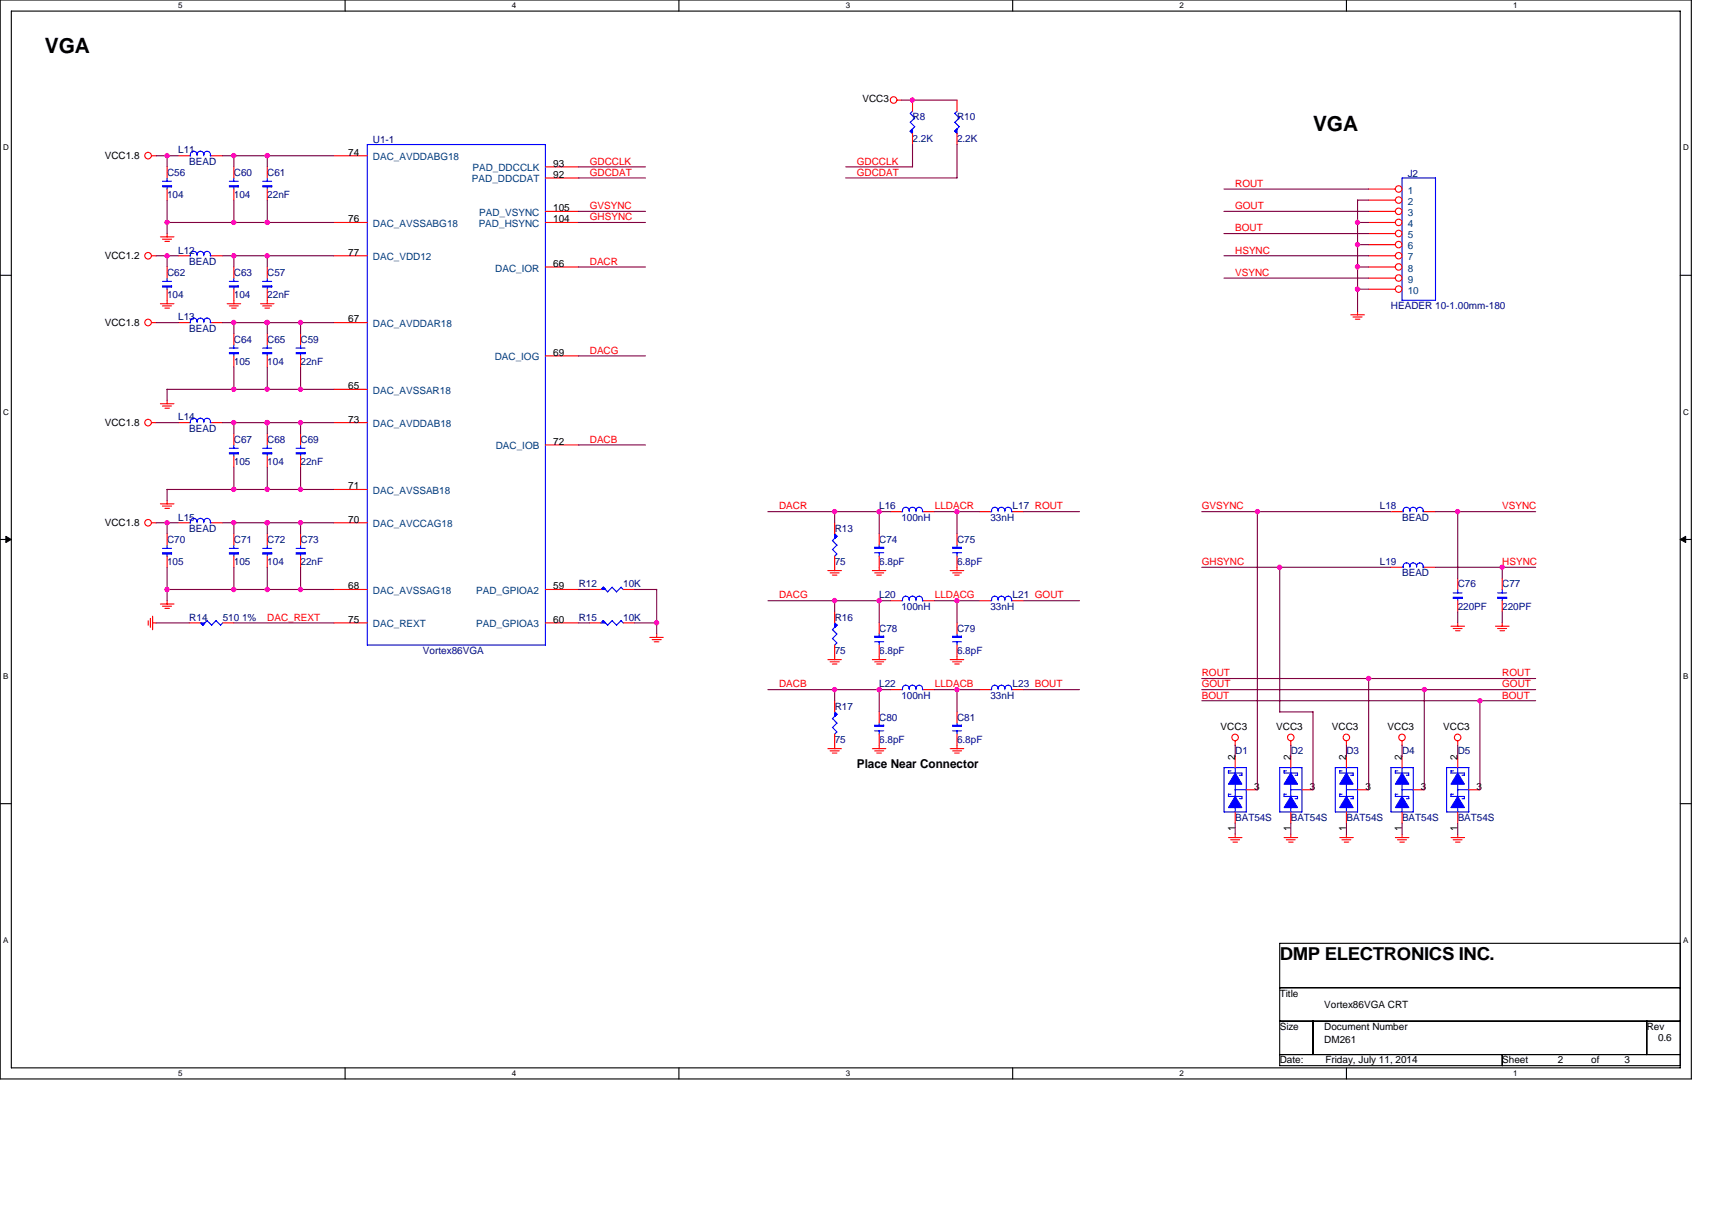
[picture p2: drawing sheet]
<svg xmlns="http://www.w3.org/2000/svg" width="297mm" height="210mm" viewBox="0 0 297 210" stroke-linecap="round" stroke-linejoin="round" font-family="sans-serif">
<path d="M0 0h293.5v187.2h-293.5zM2 1.9h289.5v183.4h-289.5z" fill="none" stroke="#000" stroke-width=".19"/>
<g fill="#fff">
<path d="M30.9 .2h.8v1.6h-.8z"/>
<path d="M30.9 185.5h.8v1.6h-.8z"/>
</g>
<path d="M59.9 0v1.9M59.9 185.3v1.9" fill="none" stroke="#000" stroke-width=".19"/>
<g fill="#fff">
<path d="M88.8 .2h.8v1.6h-.8z"/>
<path d="M88.8 185.5h.8v1.6h-.8z"/>
</g>
<path d="M117.8 0v1.9M117.8 185.3v1.9" fill="none" stroke="#000" stroke-width=".19"/>
<g fill="#fff">
<path d="M146.7 .2h.8v1.6h-.8z"/>
<path d="M146.7 185.5h.8v1.6h-.8z"/>
</g>
<path d="M175.7 0v1.9M175.7 185.3v1.9" fill="none" stroke="#000" stroke-width=".19"/>
<g fill="#fff">
<path d="M204.7 .2h.7v1.6h-.7z"/>
<path d="M204.7 185.5h.7v1.6h-.7z"/>
</g>
<path d="M233.6 0v1.9M233.6 185.3v1.9" fill="none" stroke="#000" stroke-width=".19"/>
<g fill="#fff">
<path d="M262.6 .2h.7v1.6h-.7z"/>
<path d="M262.6 185.5h.7v1.6h-.7z"/>
<path d="M.5 24.8h1v1.6h-1z"/>
<path d="M292 24.8h1v1.6h-1z"/>
<path d="M.5 70.7h1v1.5h-1z"/>
<path d="M292 70.7h1v1.5h-1z"/>
</g>
<path d="M0 47.8h2M291.5 47.8h2" fill="none" stroke="#000" stroke-width=".19"/>
<g fill="#fff">
<path d="M.5 116.5h.9v1.6h-.9z"/>
<path d="M292 116.5h.9v1.6h-.9z"/>
</g>
<path d="M0 93.6h2M291.5 93.6h2" fill="none" stroke="#000" stroke-width=".19"/>
<path d="M1 93.1l1 .5-1 .5zM291.5 93.6l1-.5v1z" fill="#000" stroke="#000" stroke-width=".17"/>
<g fill="#fff">
<path d="M.5 162.4h.9v1.5h-.9z"/>
<path d="M292 162.4h.9v1.5h-.9z"/>
</g>
<path d="M0 139.5h2M291.5 139.5h2M222 163.7h69.5v21.2h-69.5zM222 171.4h69.5M222 177.2h69.5M227.8 177.2v5.8M285.7 177.2v5.8M222 183h69.5M260.6 183v1.9" fill="none" stroke="#000" stroke-width=".19"/>
<g fill="none" stroke="#f00" stroke-width=".19">
<path d="M155.6 17.4h.8M158.3 17.4v1.9M166 17.4v1.9M26.3 27h.8M29 29v1.9M29 32.8v1.9M30.9 27h1.9M36.7 27h1.9M40.6 29v1.9M40.6 32.8v1.9M46.4 29v1.9M46.4 32.8v1.9"/>
<path d="M58 27h5.7M58 38.6h5.7M94.6 36.7h5.8M94.6 38.6h5.8M94.6 29h5.8M94.6 30.9h5.8M158.3 23.2v1.9M166 23.2v1.9M237.5 32.8h4.6M237.5 34.7h4.6M237.5 36.7h4.6M237.5 38.6h4.6"/>
<path d="M26.3 56h.8M26.3 44.4h.8M27.8 41.1h2.4M27.8 52.7h2.4M28.2 41.5h1.6M28.2 53.1h1.6M28.6 41.9h.8M28.6 53.5h.8M29 40.5v.6M29 46.3v2M29 50.2v2.5M30.9 56h1.9"/>
<path d="M30.9 44.4h1.9M36.7 56h1.9M36.7 44.4h1.9M39.4 52.7h2.4M39.8 53.1h1.5M40.2 53.5h.8M40.6 46.3v2M40.6 50.2v2.5M40.6 57.9v1.9M45.2 52.7h2.3M45.6 53.1h1.5M46 53.5h.8"/>
<path d="M46.4 46.3v2M46.4 50.2v2.5M46.4 57.9v1.9M52.2 57.9v1.9M58 56h5.7M58 44.4h5.7M94.6 46.3h5.8M234.4 54.6h2.3M234.8 55h1.5M235.2 55.4h.7M235.5 54v.7M237.5 44.4h4.6"/>
<path d="M237.5 40.5h4.6M237.5 42.5h4.6M237.5 46.3h4.6M237.5 48.3h4.6M237.5 50.2h4.6M26.3 73.3h.8M27.8 70.1h2.4M28.2 70.5h1.6M28.6 70.8h.8M29 69.5v.6M30.9 73.3h1.9M36.7 73.3h1.9"/>
<path d="M40.6 61.8v1.9M40.6 75.3v1.9M40.6 79.1v2M46.4 61.8v1.9M46.4 75.3v1.9M46.4 79.1v2M52.2 61.8v1.9M52.2 75.3v1.9M52.2 79.1v2M58 73.3h5.7M58 67.6h5.7M94.6 77.2h5.8"/>
<path d="M94.6 61.8h5.8M26.3 90.7h.8M27.8 87.4h2.4M28.2 87.8h1.6M28.6 88.2h.8M29 86.9v.6M29 92.6v2M29 96.5v1.9M30.9 90.7h1.9M36.7 90.7h1.9M40.6 92.6v2M40.6 96.5v1.9"/>
<path d="M46.4 92.6v2M46.4 96.5v1.9M52.2 92.6v2M52.2 96.5v1.9M58 90.7h5.7M58 84.9h5.7M143.6 99h2.4M144 99.4h1.6M144.4 99.8h.8M144.8 90.7v1.9M144.8 96.5v2.5M151.4 99h2.3"/>
<path d="M151.8 99.4h1.5M152.1 99.8h.8M152.5 92.6v2M152.5 96.5v2.5M154.5 88.8h1.9M160.2 88.8h2M164.9 99h2.3M165.3 99.4h1.5M165.6 99.8h.8M166 92.6v2M166 96.5v2.5M169.9 88.8h1.9"/>
<path d="M175.7 88.8h1.9M241.3 88.8h2M241.3 98.4h2M247.1 88.8h2M247.1 98.4h2M25.7 107.7v.8M26.1 107.3v1.6M26.5 108.1h.6M26.5 106.9v2.4M27.8 104.8h2.4M28.2 105.2h1.6M28.6 105.6h.8"/>
<path d="M29 104.2v.6M32.8 108.1h2M38.6 108.1h2M58 108.1h5.7M58 102.3h5.7M94.6 108.1h5.8M94.6 102.3h5.8M102.3 108.1h2M102.3 102.3h2M108.1 108.1h2M108.1 102.3h2M112.8 110.6h2.3"/>
<path d="M113.2 111h1.5M113.5 111.4h.8M113.9 110v.6M143.6 114.5h2.4M144 114.9h1.6M144.4 115.2h.8M144.8 106.2v1.9M144.8 112v2.5M151.4 114.5h2.3M151.8 114.9h1.5M152.1 115.2h.8M152.5 108.1v1.9"/>
<path d="M152.5 112v2.5M154.5 104.2h1.9M154.5 119.7h1.9M160.2 104.2h2M160.2 119.7h2M164.9 114.5h2.3M165.3 114.9h1.5M165.6 115.2h.8M166 108.1v1.9M166 112v2.5M169.9 104.2h1.9M169.9 119.7h1.9"/>
<path d="M175.7 104.2h1.9M175.7 119.7h1.9M251.8 108.7h2.3M252.1 109.1h1.6M252.5 109.5h.8M252.9 100.4v1.9M252.9 104.2v2M252.9 108.1v.6M259.5 108.7h2.3M259.8 109.1h1.6M260.3 109.5h.7M260.6 100.4v1.9"/>
<path d="M260.6 104.2v2M260.6 108.1v.6M143.6 129.9h2.4M144 130.3h1.6M144.4 130.7h.8M144.8 121.6v1.9M144.8 127.4v2.5M151.4 129.9h2.3M151.8 130.3h1.5M152.1 130.7h.8M152.5 123.5v2M152.5 127.4v2.5"/>
<path d="M164.9 129.9h2.3M165.3 130.3h1.5M165.6 130.7h.8M166 123.5v2M166 127.4v2.5M214.3 128.6v.7M214.3 131.3v1.9M216.2 137.1h2M224 128.6v.7M224 131.3v1.9M225.9 137.1h1.9M233.6 128.6v.7"/>
<path d="M233.6 131.3v1.9M235.5 137.1h2M243.3 128.6v.7M243.3 131.3v1.9M245.2 137.1h1.9M252.9 128.6v.7M252.9 131.3v1.9M254.8 137.1h2M213.1 145.4h2.4M213.5 145.7h1.6M213.9 146.1h.8M214.3 140.9v2"/>
<path d="M214.3 144.8v.6M222.8 145.4h2.3M223.2 145.7h1.5M223.6 146.1h.8M224 140.9v2M224 144.8v.6M232.4 145.4h2.4M232.8 145.7h1.6M233.2 146.1h.8M233.6 140.9v2M233.6 144.8v.6M242.1 145.4h2.4"/>
<path d="M242.5 145.7h1.5M242.9 146.1h.8M243.3 140.9v2M243.3 144.8v.6M251.8 145.4h2.3M252.1 145.7h1.6M252.5 146.1h.8M252.9 140.9v2M252.9 144.8v.6"/>
<circle cx="155" cy="17.4" r=".57"/>
<circle cx="25.7" cy="27" r=".57"/>
<circle cx="242.7" cy="34.7" r=".57"/>
<circle cx="242.7" cy="36.7" r=".57"/>
<circle cx="242.7" cy="32.8" r=".57"/>
<circle cx="242.7" cy="38.6" r=".57"/>
<circle cx="25.7" cy="44.4" r=".57"/>
<circle cx="25.7" cy="56" r=".57"/>
<circle cx="242.7" cy="48.2" r=".57"/>
<circle cx="242.7" cy="50.2" r=".57"/>
<circle cx="242.7" cy="44.4" r=".57"/>
<circle cx="242.7" cy="42.4" r=".57"/>
<circle cx="242.7" cy="40.5" r=".57"/>
<circle cx="242.7" cy="46.3" r=".57"/>
<circle cx="25.7" cy="73.3" r=".57"/>
<circle cx="25.7" cy="90.7" r=".57"/>
<circle cx="214.3" cy="128" r=".57"/>
<circle cx="223.9" cy="128" r=".57"/>
<circle cx="233.6" cy="128" r=".57"/>
<circle cx="243.2" cy="128" r=".57"/>
<circle cx="252.9" cy="128" r=".57"/>
</g>
<g fill="none" stroke="#00f" stroke-width=".19">
<path d="M157.9 19.7l.8 .8M158.3 19.3l-.4 .4M165.6 19.7l.8 .8M166.1 19.3l-.4 .4M28.2 31.5h1.6M29 30.9v.6M29 32.4v.4M32.8 27h.2M34.2 26.8a.6 .6 0 0 0-.7-.5 .6 .6 0 0 0-.5 .8M34.2 26.8a.58 .58 0 0 1 .6-.6 .58 .58 0 0 1 .6 .6M34.2 26.8v.2M35.4 26.8a.59 .59 0 0 1 .7-.5 .59 .59 0 0 1 .4 .8"/>
<path d="M35.4 26.8v.3M36.5 27h.2M39.8 31.5h1.5M40.6 30.9v.6M40.6 32.4v.4M45.6 31.5h1.5M46.4 30.9v.6M46.4 32.4v.4M63.7 25.1h30.9v86.9h-30.9zM158.7 20.4l-.8 .8 .8 .8-.8 .8 .4 .4M166.5 20.4l-.9 .8 .9 .8-.9 .8 .4 .4M243.3 30.9h5.8v21.2h-5.8z"/>
<path d="M28.2 48.8h1.6M29 48.3v.6M29 49.8v.4M32.8 44.4h.2M33 44.2a.58 .58 0 0 1 .6-.6 .58 .58 0 0 1 .6 .6M33 55.8a.58 .58 0 0 1 .6-.6 .58 .58 0 0 1 .6 .6M33 44.2v.2M33 55.8v.2h-.2M34.2 44.2a.58 .58 0 0 1 .6-.6 .58 .58 0 0 1 .6 .6 .57 .57 0 0 1 .5-.6 .57 .57 0 0 1 .6 .6M34.2 55.8a.58 .58 0 0 1 .6-.6 .58 .58 0 0 1 .6 .6 .57 .57 0 0 1 .5-.6 .57 .57 0 0 1 .6 .6M34.2 44.2v.2M34.2 55.8v.2"/>
<path d="M35.4 44.2v.2M35.4 55.8v.2M36.5 44.4h.2M36.5 56h.2M36.5 44.2v.2M36.5 55.8v.2M39.8 48.8h1.5M40.6 48.3v.6M40.6 49.8v.4M40.6 59.8v.6M45.6 48.8h1.5M46.4 48.3v.6"/>
<path d="M46.4 49.8v.4M46.4 59.8v.6M52.2 59.8v.6M34.2 73.1a.6 .6 0 0 0-.7-.5 .6 .6 0 0 0-.5 .8l-.2-.1M34.2 73.1a.58 .58 0 0 1 .6-.5 .58 .58 0 0 1 .6 .5M34.2 73.1v.2M35.4 73.1a.59 .59 0 0 1 .7-.5 .59 .59 0 0 1 .4 .8M35.4 73.2v.2M36.5 73.3h.2M39.8 60.4h1.5M39.8 77.8h1.5M40.6 61.4v.4"/>
<path d="M40.6 77.2v.6M40.6 78.8v.4M45.6 60.4h1.5M45.6 77.8h1.5M46.4 61.4v.4M46.4 77.2v.6M46.4 78.8v.4M51.4 60.4h1.5M51.4 77.8h1.5M52.2 61.4v.4M52.2 77.2v.6M52.2 78.8v.4"/>
<path d="M28.2 95.2h1.6M29 94.6v.6M29 96.1v.4M32.8 90.7h.2M34.2 90.5a.6 .6 0 0 0-.7-.5 .6 .6 0 0 0-.5 .7M34.2 90.5a.58 .58 0 0 1 .6-.5 .58 .58 0 0 1 .6 .5M34.2 90.5v.2M35.4 90.5a.59 .59 0 0 1 .7-.5 .59 .59 0 0 1 .4 .7M35.4 90.5v.2M36.5 90.7h.2M39.8 95.2h1.5M40.6 94.6v.6"/>
<path d="M40.6 96.1v.4M45.6 95.2h1.5M46.4 94.6v.6M46.4 96.1v.4M51.4 95.2h1.5M52.2 94.6v.6M52.2 96.1v.4M144.4 93.8l.8 .8M144.4 95.4l.8 .8M144.8 92.6l.4 .5M145.2 93l-.8 .8M145.2 94.6l-.8 .8"/>
<path d="M145.2 96.1l-.4 .4M151.8 95.9h1.5M152.5 94.6v.4M152.5 95.9v.6M156.4 88.8h.2M156.6 88.6a.58 .58 0 0 1 .6-.6 .58 .58 0 0 1 .6 .6M156.6 88.6v.2M157.8 88.6a.58 .58 0 0 1 .5-.6 .58 .58 0 0 1 .6 .6 .57 .57 0 0 1 .6-.6 .57 .57 0 0 1 .6 .6M157.8 88.6v.2M158.9 88.6v.2M160 88.8h.2M160.1 88.6v.2"/>
<path d="M165.3 95.9h1.5M166 94.6v.4M166 95.9v.6M171.8 88.8h.2M172 88.6a.57 .57 0 0 1 .6-.6 .57 .57 0 0 1 .6 .6M172 88.6v.2M173.2 88.6a.58 .58 0 0 1 .6-.6 .58 .58 0 0 1 .5 .6 .58 .58 0 0 1 .6-.6 .58 .58 0 0 1 .6 .6M173.2 88.6v.2M174.3 88.6v.2M175.5 88.8h.2M175.5 88.6v.2M243.3 88.8h.2"/>
<path d="M243.5 88.6a.58 .58 0 0 1 .5-.6 .58 .58 0 0 1 .6 .6 .58 .58 0 0 1 .6-.6 .58 .58 0 0 1 .6 .6M243.5 88.6v.2M244.6 98.2a.58 .58 0 0 1 .6-.5 .58 .58 0 0 1 .6 .5M244.6 98.2a.6 .6 0 0 0-.7-.5 .6 .6 0 0 0-.4 .8l-.2-.1M244.6 88.6v.2M244.6 98.3v.2M245.8 98.2a.59 .59 0 0 1 .7-.5 .59 .59 0 0 1 .4 .8l.2-.1M245.8 88.6a.57 .57 0 0 1 .6-.6 .57 .57 0 0 1 .5 .6M245.8 88.6v.2M245.8 98.2v.2M246.9 88.8h.2M246.9 88.6v.2"/>
<path d="M37.5 107.7l.8 .8M37.5 107.7l-.8 .8-.7-.8-.8 .8-.4-.4M38.7 108.1l-.4 .4M104.3 108.1l.4-.4 .7 .8 .8-.8 .8 .8M104.7 101.9l-.4 .4M106.2 101.9l.8 .8M106.2 101.9l-.8 .8-.7-.8M107.8 101.9l.4 .4M107.8 107.7l.4 .4M107.8 101.9l-.8 .8M107.8 107.7l-.8 .8M144.4 109.3l.8 .7"/>
<path d="M144.4 110.8l.8 .8M144.8 108.1l.4 .4M145.2 108.5l-.8 .8M145.2 110l-.8 .8M145.2 111.6l-.4 .4M151.8 111.4h1.5M152.5 110v.4M152.5 111.4v.6M156.4 104.2h.2M156.4 119.7h.2M156.6 119.5a.58 .58 0 0 1 .6-.6 .58 .58 0 0 1 .6 .6M156.6 119.5v.2"/>
<path d="M157.8 104a.6 .6 0 0 0-.8-.5 .6 .6 0 0 0-.4 .8M157.8 104a.58 .58 0 0 1 .5-.5 .58 .58 0 0 1 .6 .5M157.8 119.5a.58 .58 0 0 1 .5-.6 .58 .58 0 0 1 .6 .6 .57 .57 0 0 1 .6-.6 .57 .57 0 0 1 .6 .6M157.8 104v.2M157.8 119.5v.2M158.9 104a.59 .59 0 0 1 .7-.5 .59 .59 0 0 1 .5 .8M158.9 104v.3M158.9 119.5v.2M160 104.2h.2M160 119.7h.2M160.1 119.5v.2M165.3 111.4h1.5"/>
<path d="M166 110v.4M166 111.4v.6M171.8 104.2h.2M171.8 119.7h.2M172 119.5a.57 .57 0 0 1 .6-.6 .57 .57 0 0 1 .6 .6M172 119.5v.2M173.2 104a.59 .59 0 0 0-.7-.5 .59 .59 0 0 0-.5 .8M173.2 104a.58 .58 0 0 1 .6-.5 .58 .58 0 0 1 .5 .5M173.2 119.5a.58 .58 0 0 1 .6-.6 .58 .58 0 0 1 .5 .6 .58 .58 0 0 1 .6-.6 .58 .58 0 0 1 .6 .6M173.2 104v.2M173.2 119.5v.2M174.3 104a.6 .6 0 0 1 .8-.5 .6 .6 0 0 1 .4 .8"/>
<path d="M174.3 104v.3M174.3 119.5v.2M175.5 104.2h.2M175.5 119.7h.2M175.5 119.5v.2M252.1 102.9h1.6M252.9 102.3v.6M252.9 103.8v.5M259.8 102.9h1.6M260.6 102.3v.6M260.6 103.8v.5M144.4 124.7l.8 .8"/>
<path d="M144.4 126.2l.8 .8M144.8 123.5l.4 .5M145.2 123.9l-.8 .8M145.2 125.5l-.8 .8M145.2 127l-.4 .4M151.8 126.8h1.5M152.5 125.5v.4M152.5 126.8v.6M165.3 126.8h1.5M166 125.5v.4M166 126.8v.6M212.4 133.2h3.8v7.7h-3.8z"/>
<path d="M213.1 134.2h2.4v.4l-.4-.1M213.1 138.2h2.4v.4M213.6 133.8h-.5v.4M213.6 137.8h-.5v.4M214.3 133.2v1M214.3 135.1v3.9M214.3 137.1h2M215.1 138.6h.4M222 133.2h3.9v7.7h-3.9zM223.2 133.8h-.4v.4h2.3v.4l-.4-.1M223.2 137.8h-.4v.4h2.3v.4M224 137.1h1.9"/>
<path d="M224 133.2v1M224 135.1v3.9M224.7 138.6h.4M231.7 133.2h3.8v7.7h-3.8zM232.4 134.2h2.4v.4l-.4-.1M232.4 138.2h2.4v.4M232.9 133.8h-.5v.4M232.9 137.8h-.5v.4M233.6 137.1h2M233.6 133.2v1M233.6 135.1v3.9M234.4 138.6h.4"/>
<path d="M241.3 133.2h3.9v7.7h-3.9zM242.5 133.8h-.4v.4h2.3v.4l-.4-.1M242.5 137.8h-.4v.4h2.3v.4M243.3 133.2v1M243.3 135.1v3.9M243.3 137.1h1.9M244 138.6h.4M251 133.2h3.8v7.7h-3.8zM251.7 134.2h2.4v.4l-.4-.1M251.7 138.2h2.4v.4M252.2 133.8h-.4v.4M252.2 137.8h-.4v.4"/>
<path d="M252.9 137.1h2M252.9 133.2v1M252.9 135.1v3.9M253.7 138.6h.4M214.3 140.1v.8M224 140.1v.8M233.6 140.1v.8M243.3 140.1v.8M252.9 140.1v.8"/>
</g>
<g fill="#00f" stroke="#00f" stroke-width=".19">
<path d="M45.6 95.9v.2h1.5v-.2z" fill-rule="evenodd"/>
<path d="M104.7 101.9l.3 .4h-.7l.4-.4 .3 .4z" fill-rule="evenodd"/>
<path d="M51.4 61.2v.2h1.5v-.2z" fill-rule="evenodd"/>
<path d="M158.3 22.4v.8l-.4-.4z" fill-rule="evenodd"/>
<path d="M165.7 22.8l.3-.4v.8l-.3-.4 .3-.4z" fill-rule="evenodd"/>
<path d="M39.8 78.6v.2h1.5v-.2z" fill-rule="evenodd"/>
<path d="M45.6 32.2v.2h1.5v-.2z" fill-rule="evenodd"/>
<path d="M34.8 108.1h.8l-.4 .4 .4-.4-.4 .4z" fill-rule="evenodd"/>
<path d="M144.8 108.1l.4 .4-.4 .4 .4-.4-.4 .4z" fill-rule="evenodd"/>
<path d="M165.3 125.9v.1h1.5v-.1z" fill-rule="evenodd"/>
<path d="M214.3 134.2l1.2 1.9h-2.4z" fill-rule="evenodd"/>
<path d="M214.3 138.2l1.2 1.9h-2.4z" fill-rule="evenodd"/>
<path d="M45.6 61.2v.2h1.5v-.2z" fill-rule="evenodd"/>
<path d="M28.2 32.2v.2h1.6v-.2z" fill-rule="evenodd"/>
<path d="M165.3 95v.2h1.5v-.2z" fill-rule="evenodd"/>
<path d="M233.6 134.2l1.2 1.9h-2.4z" fill-rule="evenodd"/>
<path d="M233.6 138.2l1.2 1.9h-2.4z" fill-rule="evenodd"/>
<path d="M39.8 95.9v.2h1.5v-.2z" fill-rule="evenodd"/>
<path d="M151.8 95v.2h1.5v-.2z" fill-rule="evenodd"/>
<path d="M252.9 134.2l1.2 1.9h-2.3z" fill-rule="evenodd"/>
<path d="M252.9 138.2l1.2 1.9h-2.3z" fill-rule="evenodd"/>
<path d="M144.8 123.5l.4 .4-.4 .4 .4-.4-.4 .4z" fill-rule="evenodd"/>
<path d="M144.8 92.6l.4 .4-.4 .4 .4-.4-.4 .4z" fill-rule="evenodd"/>
<path d="M45.6 49.6v.2h1.5v-.2z" fill-rule="evenodd"/>
<path d="M39.8 32.2v.2h1.5v-.2z" fill-rule="evenodd"/>
<path d="M151.8 125.9v.1h1.5v-.1z" fill-rule="evenodd"/>
<path d="M51.4 95.9v.2h1.5v-.2z" fill-rule="evenodd"/>
<path d="M39.8 61.2v.2h1.5v-.2z" fill-rule="evenodd"/>
<path d="M165.3 110.4v.2h1.5v-.2z" fill-rule="evenodd"/>
<path d="M151.8 110.4v.2h1.5v-.2z" fill-rule="evenodd"/>
<path d="M39.8 49.6v.2h1.5v-.2z" fill-rule="evenodd"/>
<path d="M45.6 78.6v.2h1.5v-.2z" fill-rule="evenodd"/>
<path d="M224 134.2l1.1 1.9h-2.3z" fill-rule="evenodd"/>
<path d="M224 138.2l1.1 1.9h-2.3z" fill-rule="evenodd"/>
<path d="M28.2 49.6v.2h1.6v-.2z" fill-rule="evenodd"/>
<path d="M104.7 107.7l.3 .4h-.7l.4-.4 .3 .4z" fill-rule="evenodd"/>
<path d="M28.2 95.9v.2h1.6v-.2z" fill-rule="evenodd"/>
<path d="M259.9 103.7v.1h1.5v-.1z" fill-rule="evenodd"/>
<path d="M243.3 134.2l1.1 1.9h-2.3z" fill-rule="evenodd"/>
<path d="M243.3 138.2l1.1 1.9h-2.3z" fill-rule="evenodd"/>
<path d="M51.4 78.6v.2h1.5v-.2z" fill-rule="evenodd"/>
<path d="M252.2 103.7v.1h1.5v-.1z" fill-rule="evenodd"/>
</g>
<g fill="none" stroke="#800040" stroke-width=".19">
<path d="M156.4 17.4h9.6M27 27h3.9M29 38.6h29M29 27v2M29 34.7v5.8M38.6 27h19.4M40.6 27v2M40.6 34.7v3.9M46.4 27v2M46.4 34.7v3.9M100.4 38.6h11.6M100.4 36.7h11.6"/>
<path d="M100.4 29h11.6M100.4 30.9h11.6M146.7 29h11.6M158.3 25.1v3.9M166 25.1v5.8h-19.3M212.4 36.7h25.1M212.4 32.8h25.1M235.5 38.6h2M235.5 34.7h2M235.5 34.7v19.3M27 56h3.9M27 44.4h3.9"/>
<path d="M29 44.4v1.9M38.6 56h19.4M38.6 44.4h19.4M40.6 44.4v1.9M40.6 56v1.9M46.4 44.4v1.9M46.4 56v1.9M52.2 56v1.9M100.4 46.3h11.6M212.4 44.4h25.1M212.4 40.5h25.1M212.4 48.3h25.1"/>
<path d="M235.5 46.3h2M235.5 42.5h2M235.5 50.2h2M27 73.3h3.9M29 67.6h29M29 67.5v2M38.6 73.3h19.4M40.6 63.7v3.9M40.6 73.3v2M46.4 63.7v3.9M46.4 73.3v2M52.2 63.7v3.9"/>
<path d="M52.2 73.3v2M100.4 61.8h11.6M100.4 77.2h11.6M27 90.7h3.9M29 90.7v1.9M29 98.4v5.8M38.6 90.7h19.4M40.6 81v3.9M40.6 90.7v1.9M40.6 98.4v3.9M46.4 81v3.9M46.4 90.7v1.9"/>
<path d="M46.4 98.4v3.9M52.2 81v3.9M52.2 90.7v1.9M52.2 98.4v3.9M58 84.9h-29v2M133.2 88.8h21.3M144.8 88.8v1.9M152.5 88.8v3.8M162.2 88.8h7.7M166 88.8v3.8M177.6 88.8h9.7M208.5 88.8h32.9"/>
<path d="M208.5 98.4h32.9M218.2 88.8v48.3M222 98.4v25.1M249.1 88.8h17.3M249.1 98.4h17.3M252.9 88.8v11.6M260.6 98.4v2M27 108.1h5.8M29 102.3h29M40.6 108.1h17.4M100.4 108.1h1.9M100.4 102.3h1.9"/>
<path d="M110 108.1h3.9M110 102.3h3.9v7.7M133.2 119.7h21.3M133.2 104.2h21.3M144.8 104.2v2M144.8 119.7v1.9M152.5 104.2v3.9M152.5 119.7v3.8M162.2 104.2h7.7M162.2 119.7h7.7M166 104.2v3.9M166 119.7v3.8"/>
<path d="M177.6 104.2h9.7M177.6 119.7h9.7M208.5 119.7h57.9M208.5 117.8h57.9M237.5 117.7v19.4M247.1 119.7v17.4M252.9 106.2v1.9M260.6 106.2v1.9M208.5 121.6h57.9M214.3 129.3v2M222 123.5h5.8v13.6M224 129.3v2"/>
<path d="M233.6 129.3v2M243.3 129.3v2M252.9 129.3v2M256.8 121.6v15.5M214.3 142.8v2M224 142.8v2M233.6 142.8v2M243.3 142.8v2M252.9 142.8v2"/>
</g>
<g fill="#f0f" stroke="#f0f" stroke-width=".19">
<circle cx="46.4" cy="27" r=".38"/>
<circle cx="29" cy="27" r=".38"/>
<circle cx="46.4" cy="56" r=".38"/>
<circle cx="40.6" cy="56" r=".38"/>
<circle cx="46.4" cy="44.4" r=".38"/>
<circle cx="29" cy="44.4" r=".38"/>
<circle cx="52.1" cy="56" r=".38"/>
<circle cx="46.4" cy="73.3" r=".38"/>
<circle cx="40.6" cy="73.3" r=".38"/>
<circle cx="52.1" cy="73.3" r=".38"/>
<circle cx="46.4" cy="90.7" r=".38"/>
<circle cx="40.6" cy="90.7" r=".38"/>
<circle cx="29" cy="90.7" r=".38"/>
<circle cx="52.1" cy="90.7" r=".38"/>
<circle cx="46.4" cy="84.9" r=".38"/>
<circle cx="46.4" cy="102.3" r=".38"/>
<circle cx="40.6" cy="38.6" r=".38"/>
<circle cx="52.1" cy="84.9" r=".38"/>
<circle cx="52.1" cy="67.6" r=".38"/>
<circle cx="46.4" cy="67.6" r=".38"/>
<circle cx="52.1" cy="102.3" r=".38"/>
<circle cx="29" cy="38.6" r=".38"/>
<circle cx="46.4" cy="38.6" r=".38"/>
<circle cx="29" cy="102.3" r=".38"/>
<circle cx="144.8" cy="104.2" r=".38"/>
<circle cx="152.5" cy="104.2" r=".38"/>
<circle cx="166" cy="88.8" r=".38"/>
<circle cx="152.5" cy="88.8" r=".38"/>
<circle cx="144.8" cy="88.8" r=".38"/>
<circle cx="166" cy="104.2" r=".38"/>
<circle cx="166" cy="119.7" r=".38"/>
<circle cx="152.5" cy="119.7" r=".38"/>
<circle cx="144.8" cy="119.7" r=".38"/>
<circle cx="113.9" cy="108.1" r=".38"/>
<circle cx="252.9" cy="88.8" r=".38"/>
<circle cx="260.6" cy="98.4" r=".38"/>
<circle cx="256.8" cy="121.6" r=".38"/>
<circle cx="218.2" cy="88.8" r=".38"/>
<circle cx="222" cy="98.4" r=".38"/>
<circle cx="237.5" cy="117.7" r=".38"/>
<circle cx="247.1" cy="119.7" r=".38"/>
<circle cx="235.5" cy="38.6" r=".38"/>
<circle cx="235.5" cy="50.2" r=".38"/>
<circle cx="235.5" cy="42.4" r=".38"/>
<circle cx="158.3" cy="17.4" r=".38"/>
<circle cx="235.5" cy="46.3" r=".38"/>
<circle cx="40.6" cy="27" r=".38"/>
<circle cx="40.6" cy="67.6" r=".38"/>
<circle cx="40.6" cy="44.4" r=".38"/>
<circle cx="40.6" cy="84.9" r=".38"/>
<circle cx="40.6" cy="102.3" r=".38"/>
</g>
<g font-size="3.7">
<text x="7.8" y="9.2">VGA</text>
<text x="227.8" y="22.7">VGA</text>
</g>
<text font-size="3.1" x="222" y="166.6">DMP ELECTRONICS INC.</text>
<text font-size="2.1" x="148.7" y="133.2">Place Near Connector</text>
<g font-size="1.7">
<text x="149.6" y="17.8">VCC3</text>
<text x="18.2" y="27.6">VCC1.8</text>
<text x="60.4" y="27">74</text>
<text x="96" y="28.9">93</text>
<text x="96" y="30.9">92</text>
<text x="60.4" y="38.6">76</text>
<text x="96" y="38.6">104</text>
<text x="96" y="36.7">105</text>
<text x="18.2" y="45">VCC1.2</text>
<text x="60.4" y="44.4">77</text>
<text x="96" y="46.3">66</text>
<text x="18.2" y="56.6">VCC1.8</text>
<text x="60.4" y="56">67</text>
<text x="96" y="61.7">69</text>
<text x="60.4" y="67.5">65</text>
<text x="18.2" y="73.9">VCC1.8</text>
<text x="60.4" y="73.3">73</text>
<text x="96" y="77.2">72</text>
<text x="60.4" y="84.9">71</text>
<text x="18.2" y="91.3">VCC1.8</text>
<text x="60.4" y="90.7">70</text>
<text x="60.4" y="102.3">68</text>
<text x="96" y="102.3">59</text>
<text x="60.4" y="108.1">75</text>
<text x="96" y="108.1">60</text>
<text x="211.8" y="126.6">VCC3</text>
<text x="214.3" y="131.8" transform="rotate(-90 214.3 131.8)">2</text>
<text x="221.4" y="126.6">VCC3</text>
<text x="223.9" y="131.8" transform="rotate(-90 223.9 131.8)">2</text>
<text x="231.1" y="126.6">VCC3</text>
<text x="233.6" y="131.8" transform="rotate(-90 233.6 131.8)">2</text>
<text x="240.7" y="126.6">VCC3</text>
<text x="243.2" y="131.8" transform="rotate(-90 243.2 131.8)">2</text>
<text x="250.4" y="126.6">VCC3</text>
<text x="252.9" y="131.8" transform="rotate(-90 252.9 131.8)">2</text>
<text x="217.6" y="137">3</text>
<text x="227.2" y="137">3</text>
<text x="236.9" y="137">3</text>
<text x="246.5" y="137">3</text>
<text x="256.2" y="137">3</text>
<text x="214.3" y="144.3" transform="rotate(-90 214.3 144.3)">1</text>
<text x="223.9" y="144.3" transform="rotate(-90 223.9 144.3)">1</text>
<text x="233.6" y="144.3" transform="rotate(-90 233.6 144.3)">1</text>
<text x="243.2" y="144.3" transform="rotate(-90 243.2 144.3)">1</text>
<text x="252.9" y="144.3" transform="rotate(-90 252.9 144.3)">1</text>
<text x="222" y="173">Title</text>
<text x="222" y="178.8">Size</text>
<text x="229.8" y="174.9">Vortex86VGA CRT</text>
<text x="229.8" y="178.8">Document Number</text>
<text x="285.7" y="178.8">Rev</text>
<text x="222" y="184.6">Date:</text>
<text x="229.8" y="181.1">DM261</text>
<text x="230" y="184.6">Friday, July 11, 2014</text>
<text x="260.6" y="184.6">Sheet</text>
<text x="270.3" y="184.6">2</text>
<text x="276.1" y="184.6">of</text>
<text x="281.9" y="184.6">3</text>
<text x="287.7" y="180.7">0.6</text>
</g>
<g font-size="1.7" fill="#000080">
<text x="158.3" y="20.8">R8</text>
<text x="166" y="20.8">R10</text>
<text x="30.9" y="26.6">L11</text>
<text x="32.8" y="28.6">BEAD</text>
<text x="64.7" y="24.9">U1-1</text>
<text x="158.3" y="24.7">2.2K</text>
<text x="166" y="24.7">2.2K</text>
<text x="29" y="30.5">C56</text>
<text x="29" y="34.4">104</text>
<text x="40.6" y="30.5">C60</text>
<text x="40.6" y="34.4">104</text>
<text x="46.4" y="30.5">C61</text>
<text x="46.4" y="34.4">22nF</text>
<text x="244.2" y="30.7">J2</text>
<text x="29" y="47.9">C62</text>
<text x="30.9" y="44">L12</text>
<text x="32.8" y="45.9">BEAD</text>
<text x="40.6" y="47.9">C63</text>
<text x="46.4" y="47.9">C57</text>
<text x="29" y="51.7">104</text>
<text x="40.6" y="51.7">104</text>
<text x="46.4" y="51.7">22nF</text>
<text x="241.3" y="53.7">HEADER 10-1.00mm-180</text>
<text x="30.9" y="55.6">L13</text>
<text x="32.8" y="57.5">BEAD</text>
<text x="40.6" y="59.5">C64</text>
<text x="46.4" y="59.5">C65</text>
<text x="52.2" y="59.5">C59</text>
<text x="40.6" y="63.3">105</text>
<text x="46.4" y="63.3">104</text>
<text x="52.2" y="63.3">22nF</text>
<text x="30.9" y="73">L14</text>
<text x="32.8" y="74.9">BEAD</text>
<text x="40.6" y="76.8">C67</text>
<text x="46.4" y="76.8">C68</text>
<text x="52.2" y="76.8">C69</text>
<text x="40.6" y="80.7">105</text>
<text x="46.4" y="80.7">104</text>
<text x="52.2" y="80.7">22nF</text>
<text x="152.5" y="88.4">L16</text>
<text x="175.7" y="88.4">L17 ROUT</text>
<text x="239.4" y="88.4">L18</text>
<text x="29" y="94.2">C70</text>
<text x="30.9" y="90.3">L15</text>
<text x="32.8" y="92.3">BEAD</text>
<text x="40.6" y="94.2">C71</text>
<text x="46.4" y="94.2">C72</text>
<text x="52.2" y="94.2">C73</text>
<text x="144.8" y="92.3">R13</text>
<text x="152.5" y="94.2">C74</text>
<text x="156.4" y="90.3">100nH</text>
<text x="166" y="94.2">C75</text>
<text x="171.8" y="90.3">33nH</text>
<text x="243.3" y="90.3">BEAD</text>
<text x="29" y="98.1">105</text>
<text x="40.6" y="98.1">105</text>
<text x="46.4" y="98.1">104</text>
<text x="52.2" y="98.1">22nF</text>
<text x="100.4" y="101.9">R12</text>
<text x="108.1" y="101.9">10K</text>
<text x="144.8" y="98.1">75</text>
<text x="152.5" y="98.1">6.8pF</text>
<text x="166" y="98.1">6.8pF</text>
<text x="239.4" y="98.1">L19</text>
<text x="243.3" y="100">BEAD</text>
<text x="252.9" y="101.9">C76</text>
<text x="260.6" y="101.9">C77</text>
<text x="32.8" y="107.7">R14</text>
<text x="38.6" y="107.7">510 1%</text>
<text x="100.4" y="107.7">R15</text>
<text x="108.1" y="107.7">10K</text>
<text x="144.8" y="107.7">R16</text>
<text x="152.5" y="103.8">L20</text>
<text x="156.4" y="105.8">100nH</text>
<text x="171.8" y="105.8">33nH</text>
<text x="175.7" y="103.8">L21 GOUT</text>
<text x="252.9" y="105.8">220PF</text>
<text x="260.6" y="105.8">220PF</text>
<text x="73.4" y="113.5">Vortex86VGA</text>
<text x="144.8" y="113.5">75</text>
<text x="152.5" y="109.6">C78</text>
<text x="152.5" y="113.5">6.8pF</text>
<text x="166" y="109.6">C79</text>
<text x="166" y="113.5">6.8pF</text>
<text x="152.5" y="119.3">L22</text>
<text x="175.7" y="119.3">L23 BOUT</text>
<text x="144.8" y="123.1">R17</text>
<text x="152.5" y="125.1">C80</text>
<text x="156.4" y="121.2">100nH</text>
<text x="166" y="125.1">C81</text>
<text x="171.8" y="121.2">33nH</text>
<text x="144.8" y="128.9">75</text>
<text x="152.5" y="128.9">6.8pF</text>
<text x="166" y="128.9">6.8pF</text>
<text x="214.3" y="130.9">D1</text>
<text x="224" y="130.9">D2</text>
<text x="233.6" y="130.9">D3</text>
<text x="243.3" y="130.9">D4</text>
<text x="252.9" y="130.9">D5</text>
<text x="214.3" y="142.5">BAT54S</text>
<text x="224" y="142.5">BAT54S</text>
<text x="233.6" y="142.5">BAT54S</text>
<text x="243.3" y="142.5">BAT54S</text>
<text x="252.9" y="142.5">BAT54S</text>
</g>
<g font-size="1.7" fill="#004080">
<text x="64.7" y="27.8">DAC_AVDDABG18</text>
<text x="82" y="29.7">PAD_DDCCLK</text>
<text x="81.9" y="31.7">PAD_DDCDAT</text>
<text x="244.2" y="33.6">1</text>
<text x="244.2" y="35.5">2</text>
<text x="64.7" y="39.4">DAC_AVSSABG18</text>
<text x="83.1" y="39.4">PAD_HSYNC</text>
<text x="83.1" y="37.5">PAD_VSYNC</text>
<text x="244.2" y="37.5">3</text>
<text x="244.2" y="39.4">4</text>
<text x="244.2" y="41.3">5</text>
<text x="64.7" y="45.2">DAC_VDD12</text>
<text x="85.9" y="47.1">DAC_IOR</text>
<text x="244.2" y="43.2">6</text>
<text x="244.2" y="45.2">7</text>
<text x="244.2" y="47.1">8</text>
<text x="244.2" y="49">9</text>
<text x="244.2" y="51">10</text>
<text x="64.7" y="56.8">DAC_AVDDAR18</text>
<text x="85.8" y="62.5">DAC_IOG</text>
<text x="64.7" y="68.3">DAC_AVSSAR18</text>
<text x="64.7" y="74.1">DAC_AVDDAB18</text>
<text x="86" y="78">DAC_IOB</text>
<text x="64.7" y="85.7">DAC_AVSSAB18</text>
<text x="64.7" y="91.5">DAC_AVCCAG18</text>
<text x="64.7" y="103.1">DAC_AVSSAG18</text>
<text x="82.6" y="103.1">PAD_GPIOA2</text>
<text x="64.7" y="108.9">DAC_REXT</text>
<text x="82.6" y="108.9">PAD_GPIOA3</text>
</g>
<g font-size="1.7" fill="#f00">
<text x="102.3" y="28.6">GDCCLK</text>
<text x="148.7" y="28.6">GDCCLK</text>
<text x="102.3" y="30.5">GDCDAT</text>
<text x="148.7" y="30.5">GDCDAT</text>
<text x="214.3" y="32.4">ROUT</text>
<text x="102.3" y="38.2">GHSYNC</text>
<text x="102.3" y="36.3">GVSYNC</text>
<text x="214.3" y="40.2">BOUT</text>
<text x="214.3" y="36.3">GOUT</text>
<text x="102.3" y="45.9">DACR</text>
<text x="214.3" y="44">HSYNC</text>
<text x="214.3" y="47.9">VSYNC</text>
<text x="102.3" y="61.4">DACG</text>
<text x="102.3" y="76.8">DACB</text>
<text x="135.2" y="88.4">DACR</text>
<text x="162.2" y="88.4">LLDACR</text>
<text x="208.5" y="88.4">GVSYNC</text>
<text x="260.6" y="88.4">VSYNC</text>
<text x="208.5" y="98.1">GHSYNC</text>
<text x="260.6" y="98.1">HSYNC</text>
<text x="46.4" y="107.7">DAC_REXT</text>
<text x="135.2" y="103.8">DACG</text>
<text x="162.2" y="103.8">LLDACG</text>
<text x="135.2" y="119.3">DACB</text>
<text x="162.2" y="119.3">LLDACB</text>
<text x="208.5" y="117.4">ROUT</text>
<text x="208.5" y="119.3">GOUT</text>
<text x="260.6" y="117.4">ROUT</text>
<text x="260.6" y="119.3">GOUT</text>
<text x="208.5" y="121.2">BOUT</text>
<text x="260.6" y="121.2">BOUT</text>
</g>
<g font-size="1.4">
<text x="30.9" y="1.5">5</text>
<text x="88.8" y="1.5">4</text>
<text x="146.7" y="1.5">3</text>
<text x="204.7" y="1.5">2</text>
<text x="262.6" y="1.5">1</text>
<text x=".5" y="26.1">D</text>
<text x="292" y="26.1">D</text>
<text x=".5" y="71.9">C</text>
<text x="292" y="71.9">C</text>
<text x=".5" y="117.8">B</text>
<text x="292" y="117.8">B</text>
<text x=".5" y="163.6">A</text>
<text x="292" y="163.6">A</text>
<text x="30.9" y="186.8">5</text>
<text x="88.8" y="186.8">4</text>
<text x="146.7" y="186.8">3</text>
<text x="204.7" y="186.8">2</text>
<text x="262.6" y="186.8">1</text>
</g>
</svg>
